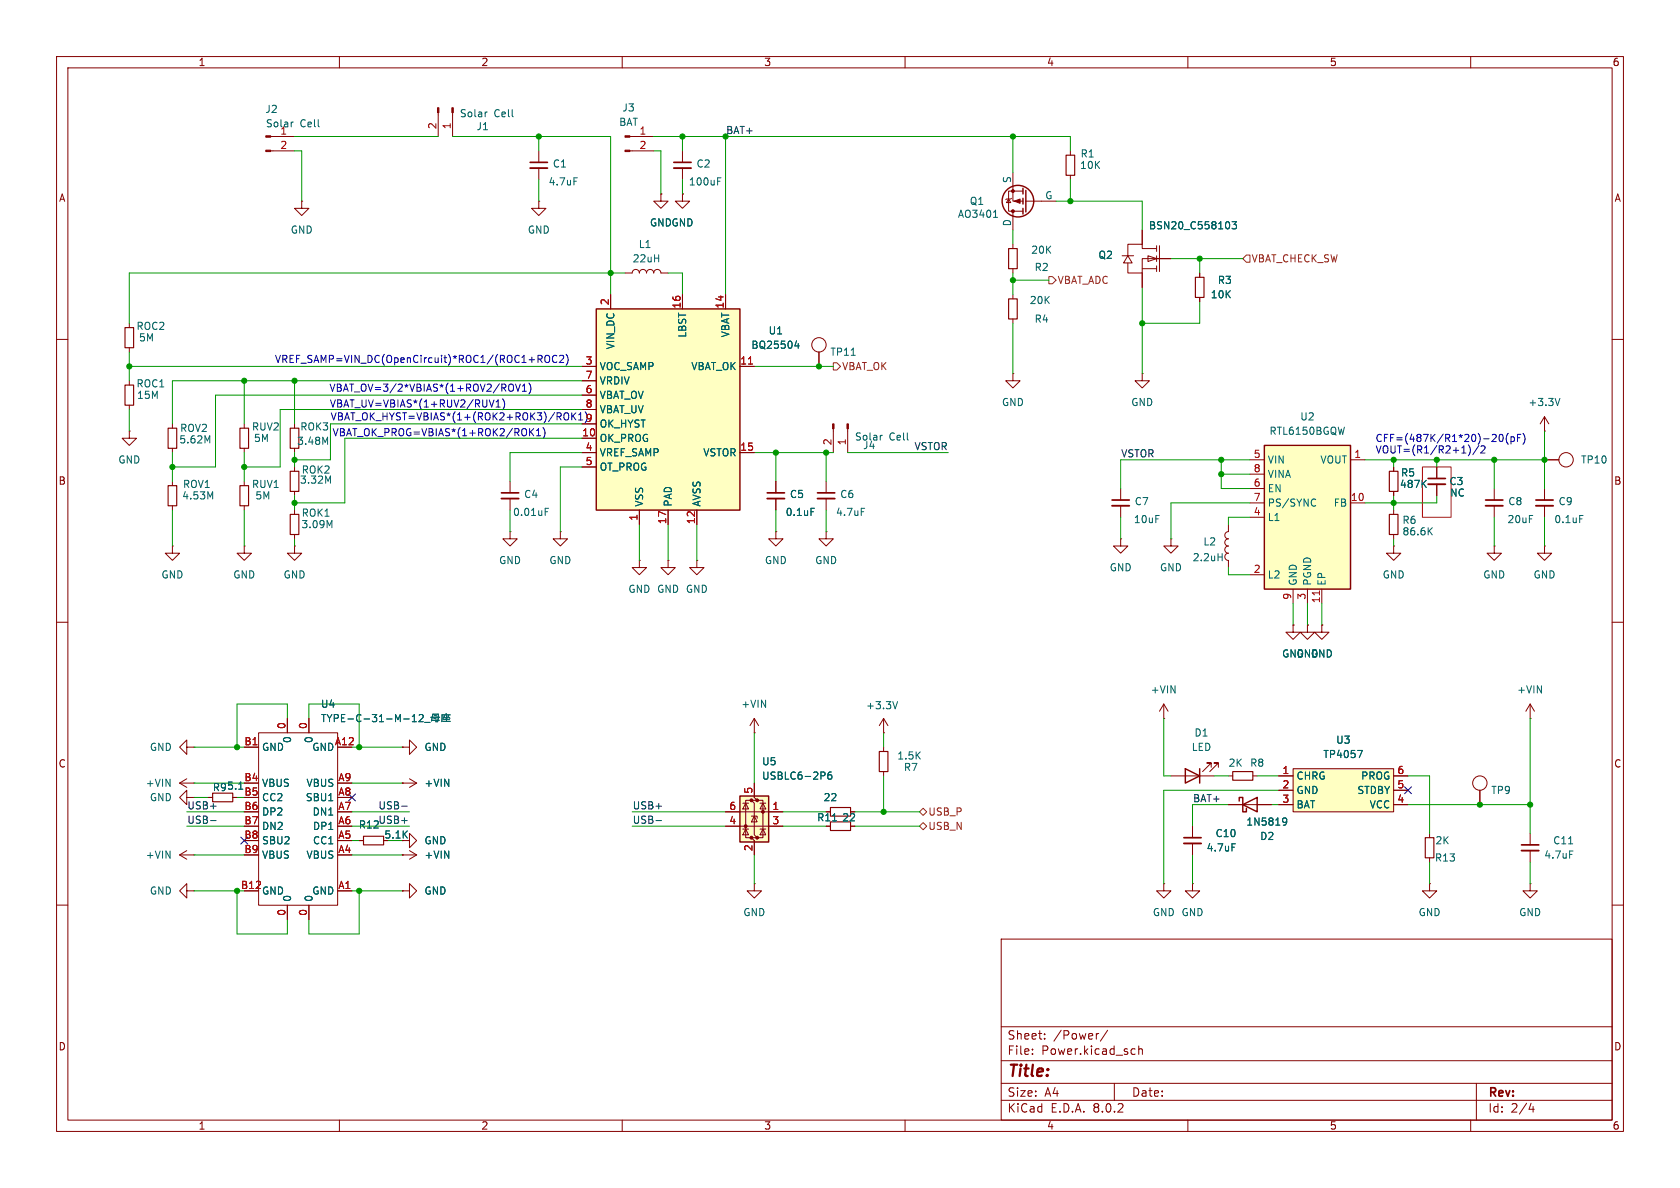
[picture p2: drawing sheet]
<svg xmlns="http://www.w3.org/2000/svg" width="297mm" height="210mm" viewBox="0 0 297 210" stroke-linecap="round" stroke-linejoin="round" font-family="sans-serif">
<g fill="none" stroke="#840000" stroke-width=".18">
<path d="M10 10h277v190h-277zM12 12h273v186h-273zM60 10v2M110 10v2M160 10v2M210 10v2M260 10v2M178.3 35.2l.4 .6h-.8zM178.8 35.1l-.1 .1h-.8l-.1 .1M179.1 30.5v5.1h1.7M179.1 37.3v3.3M180.8 33.8h-2.5v3.5h2.5"/>
<path d="M181.4 35.6h5.3M10 60h2M285 60h2M147.3 75.8v4.2M149.9 75.8v4.2M179.1 66v1.3h-1.3l1.3 1.3 1.2-1.3h-1.2M179.1 66h.1M10 110h2M285 110h2M10 160h2M146 146.1h.8M150.4 146.1h.7"/>
<path d="M285 160h2M177 166h108v32h-108zM60 198v2M110 198v2M160 198v2M177 194.5h108M177 191.5h108M177 187.5h108M177 181.5h108M182.5 186.3v.1M182.5 185.5v.1M184.7 183.6v.1"/>
<path d="M184.7 182.8v.1M194.2 182.7l-.2 .1M195.8 182.1l-1.3 2M197 191.5v3M200.2 185.4l.5 .1M200.7 186.3l-.5 .1M201.3 185.5l.2-.1 .4 .1 .1 .9M201.3 184.9v1.5M210 198v2M260 198v2M261 191.5v6.5M270.7 195l-.4 1.1h.9"/>
<path d="M271 195.6v1"/>
</g>
<g fill="#840000" stroke="#840000" stroke-width=".18">
<path d="M147.2 74.9h.2v.9h-.2z"/>
<path d="M149.7 74.9h.3v.9h-.3z"/>
<path d="M179.3 35.6l1-.4v.7z"/>
<circle cx="179.1" cy="33.8" r=".25"/>
<circle cx="179.1" cy="37.3" r=".25"/>
</g>
<path d="M175.6 38.4h.8M156 76.9l-.3 .1M147.2 145.1h.7" fill="none" stroke="#006464" stroke-width=".18"/>
<path d="M146.8 145.3h3.6v1.5h-3.6z" fill="none" stroke="#840000" stroke-width=".2"/>
<g fill="none" stroke="#840000" stroke-width=".25">
<path d="M180.8 33.3v1M180.8 35.1v1M180.8 36.8v1M181.4 33.7v3.8"/>
<circle cx="180" cy="35.6" r="2.79"/>
</g>
<path d="M228.6 135.9h17.8v7.6h-17.8z" fill="#ffffc2"/>
<g fill="none" stroke="#840000" stroke-width=".18">
<path d="M217.2 92.7v1.3a.64 .64 0 0 0-.7 .6 .64 .64 0 0 0 .7 .7 .64 .64 0 0 0-.7 .6 .64 .64 0 0 0 .7 .6 .64 .64 0 0 0-.7 .7 .64 .64 0 0 0 .7 .6 .64 .64 0 0 0-.7 .6 .64 .64 0 0 0 .7 .7M217.2 99.1v1.2M156.2 129.5h.1M156.2 127l-.8 1.3M156.2 127v2.5M156.2 127l.8 1.3M226.1 137.2h2.5M226.1 139.7h2.5M228.6 135.9h17.8v7.6h-17.8zM246.4 137.2h2.5M246.4 139.7h2.5M150.4 143.5h.7"/>
<path d="M226.1 142.2h2.5M246.4 142.2h2.5"/>
</g>
<path d="M215.3 98.5h.8M216.1 97.9v1.2M158.7 124l-.4 1.3M240 132.7h.8l-.5 1.2" fill="none" stroke="#006464" stroke-width=".18"/>
<path d="M146.8 142.7h3.6v1.6h-3.6z" fill="none" stroke="#840000" stroke-width=".2"/>
<path d="M130.8 140.7h5.1v8.1h-5.1z" fill="#ffffc2"/>
<g fill="#840000" stroke="#840000" stroke-width=".18">
<circle cx="134.9" cy="143.5" r=".25"/>
<circle cx="133.9" cy="148.1" r=".25"/>
<circle cx="133.9" cy="141.5" r=".25"/>
<circle cx="132.8" cy="148.1" r=".25"/>
<circle cx="132.8" cy="141.5" r=".25"/>
<circle cx="131.8" cy="146" r=".25"/>
</g>
<g fill="none" stroke="#840000" stroke-width=".18">
<path d="M179.1 43.2v.7M179.1 47.5v.8M179.1 52.1v.7M179.1 56.4v.8M133.3 138.4v2.6l.6 .5h-1.1l.5 .5v5.6l.6 .5h-1.1l.5 .5v2.5M128.3 146.1h10.1M128.3 143.5h10.1M131.3 146.6h1M131.3 142h1M131.8 146.6l.5 1h-1zM131.8 142l.5 1h-1zM132.8 144.3h1.1v.4"/>
<path d="M132.8 141.5h-1v6.6h1M133.3 144.3l.6 1h-1.1zM133.3 156.2v1.3h1.3l-1.3 1.3-1.2-1.3h1.2M133.3 156.2h.1M133.9 141.5h1v6.6h-1M134.4 146.6h1M134.4 142h1M134.9 142l.5 1h-1zM134.9 146.6l.5 1h-1zM205.7 156.2v1.3h-1.2l1.2 1.3 1.3-1.3h-1.3M205.7 156.2h.1M210.8 156.2v1.3h-1.3l1.3 1.3 1.3-1.3h-1.3"/>
<path d="M210.8 156.2h.1"/>
</g>
<path d="M130.8 140.7h5.1v8.1h-5.1z" fill="none" stroke="#840000" stroke-width=".25"/>
<path d="M145.7 136.5l.2 .2-.2 .4M146.9 136.5h-.3a.86 .86 0 0 0 0 1.2l.4-.1 .1-.4-.3-.2h-.3l-.2 .2" fill="none" stroke="#006464" stroke-width=".18"/>
<path d="M178.3 43.9h1.5v3.6h-1.5zM178.3 52.8h1.5v3.6h-1.5z" fill="none" stroke="#840000" stroke-width=".2"/>
<path d="M223.5 78.7h15.3v25.4h-15.3z" fill="#ffffc2"/>
<path d="M223.5 78.7h15.3v25.4h-15.3z" fill="none" stroke="#840000" stroke-width=".25"/>
<g fill="none" stroke="#840000" stroke-width=".18">
<path d="M111.4 26.7h4.2M111.4 24.1h4.2M120.6 34.3v1.3h1.3l-1.3 1.2-1.2-1.2h1.2M120.6 34.3h.1M120.6 26.7v2M120.6 29.7v2.1M189.2 26.7v.7M189.2 31v.8M198.4 45.2h2M199.4 45.2l.8 1.3h-1.6zM201.9 47.5h2.6M201.9 40.6v2.6"/>
<path d="M201.9 48.3v2.5M202.9 45.2l1.6 .5-1.6 .5zM204.5 45.7h-2.6v2.6h-2.5v-1.8M204.5 43.9h-2.6v-.7h-2.5v2M204.5 43.4v1.1M204.5 45.2v1M204.5 47v1M204.5 45.7h2.5M205 43.4v4.6M198.1 95.3v1.2h1.3l-1.3 1.3-1.3-1.3h1.3M198.1 95.3h.1M198.1 86.4v2"/>
<path d="M198.1 89.4v2M221 81.3h2.5M221 88.9h2.5M221 91.4h2.5M221 86.4h2.5M221 83.8h2.5M238.8 81.3h2.5M238.8 88.9h2.5M221 101.6h2.5M228.6 104.1v2.6M231.1 104.1v2.6M233.7 104.1v2.6"/>
<path d="M252.7 156.2v1.3h-1.2l1.2 1.3 1.3-1.3h-1.3M252.7 156.2h.1M252.7 147.3v.8M252.7 151.6v.8M270.5 156.2v1.3h-1.3l1.3 1.3 1.3-1.3h-1.3M270.5 156.2h.1M270.5 147.3v2.1M270.5 150.4v2"/>
</g>
<path d="M233.3 104.4v.8" fill="none" stroke="#a90000" stroke-width=".18"/>
<path d="M126.9 32h.4M126.9 31.4h.6M217.3 39.4v.8M217.8 39.2h.8l-.4 .5 .3 .1v.5l-.1 .2-.6-.2M232.2 88.2l.4 .1M232.6 89.4l-.4 .1M277.3 149.2h.7M277.5 150.4h.6" fill="none" stroke="#006464" stroke-width=".18"/>
<path d="M119.1 29.7h3.1M196.6 89.4h3M269 150.4h3" fill="none" stroke="#840000" stroke-width=".33"/>
<path d="M119.1 28.7h3.1M196.6 88.4h3M269 149.4h3" fill="none" stroke="#840000" stroke-width=".3"/>
<path d="M188.5 27.4h1.5v3.6h-1.5zM252 148.1h1.5v3.5h-1.5z" fill="none" stroke="#840000" stroke-width=".2"/>
<g fill="#840000" stroke="#840000" stroke-width=".18">
<path d="M110.5 26.5h.9v.3h-.9z"/>
<path d="M110.5 24h.9v.3h-.9z"/>
</g>
<path d="M105.4 54.6h25.4v35.6h-25.4z" fill="#ffffc2"/>
<path d="M105.4 54.6h25.4v35.6h-25.4zM209.5 135.9l2.6 1.3-2.6 1.2zM212.1 135.9v2.5M219.1 141.6v-.6h.6v2.5h.6v-.6M219.7 142.2l2.5-1.2v2.5z" fill="none" stroke="#840000" stroke-width=".25"/>
<g fill="none" stroke="#840000" stroke-width=".18">
<path d="M77.5 19.9v4.2M80 19.9v4.2M47.9 26.7h4.2M47.9 24.1h4.2M53.3 35.6v1.2h1.3l-1.3 1.3-1.2-1.3h1.2M53.3 35.6h.1M95.2 35.6v1.2h1.3l-1.3 1.3-1.2-1.3h1.2M95.2 35.6h.1M95.2 26.7v2M95.2 29.7v2.1M116.8 34.3v1.3h1.3l-1.3 1.2-1.2-1.2h1.2M116.8 34.3h.1"/>
<path d="M120.6 34.3h.1M22.9 57.2v.7M107.9 52.1v2.5M110.5 48.3h1.3a.64 .64 0 0 1 .6-.7 .64 .64 0 0 1 .6 .7 .64 .64 0 0 1 .7-.7 .64 .64 0 0 1 .6 .7 .64 .64 0 0 1 .6-.7 .64 .64 0 0 1 .7 .7 .64 .64 0 0 1 .6-.7 .64 .64 0 0 1 .6 .7h1.3M120.6 52.1v2.5M128.3 52.1v2.5M201.9 40.6v2.6M201.9 48.3v2.5M204.5 45.7h2.5M212.1 48.3v.7M212.1 52.6v.7M22.9 76.2v1.3h1.2l-1.2 1.2-1.3-1.2h1.3"/>
<path d="M22.9 76.2h.1M22.9 61.5v.7M22.9 67.3v.8M22.9 71.6v.8M30.5 74.9v.8M30.5 79.2v.8M43.2 74.9v.8M43.2 79.2v.8M52.1 74.9v.8M52.1 79.2v.8M102.9 77.5h2.5M102.9 64.8h2.5"/>
<path d="M102.9 69.9h2.5M102.9 67.3h2.5M102.9 72.4h2.5M102.9 74.9h2.5M130.8 64.8h2.5M144.8 62.2v2.6M201.9 66v1.3h-1.2l1.2 1.3 1.3-1.3h-1.3M201.9 66h.1M273 76.2h.1M273 73.7l-.7 1.2M273 73.7v2.5M273 73.7l.8 1.2"/>
<path d="M30.5 96.5v1.3h1.2l-1.2 1.3-1.3-1.3h1.3M30.5 96.5h.1M30.5 85.1v.8M30.5 89.4v.8M43.2 96.5v1.3h1.2l-1.2 1.3-1.3-1.3h1.3M43.2 96.5h.1M43.2 85.1v.8M43.2 89.4v.8M52.1 96.5v1.3h1.2l-1.2 1.3-1.3-1.3h1.3M52.1 96.5h.1M52.1 82.6v.7M52.1 86.9v.7"/>
<path d="M52.1 90.2v.7M52.1 94.5v.8M90.2 94v1.3h1.2l-1.2 1.2-1.3-1.2h1.3M90.2 94h.1M90.2 85.1v2M90.2 88.1v2.1M99.1 94v1.3h1.2l-1.2 1.2-1.3-1.2h1.3M99.1 94h.1M102.9 80h2.5M102.9 82.6h2.5M113 99.1v1.2h1.3l-1.3 1.3-1.2-1.3h1.2M113 99.1h.1"/>
<path d="M113 90.2v2.5M118.1 99.1v1.2h1.3l-1.3 1.3-1.3-1.3h1.3M118.1 99.1h.1M118.1 90.2v2.5M123.2 99.1v1.2h1.3l-1.3 1.3-1.3-1.3h1.3M123.2 99.1h.1M123.2 90.2v2.5M130.8 80h2.5M137.2 94v1.3h1.2l-1.2 1.2-1.3-1.2h1.3M137.2 94h.1M137.2 85.1v2M137.2 88.1v2.1"/>
<path d="M146 94v1.3h1.3l-1.3 1.2-1.2-1.2h1.2M146 94h.1M146 85.1v2M146 88.1v2.1M207 95.3v1.2h1.3l-1.3 1.3-1.3-1.3h1.3M207 95.3h.1M246.4 96.5v1.3h1.2l-1.2 1.3-1.3-1.3h1.3M246.4 96.5h.1M246.4 82.6v.7M246.4 86.9v.7M246.4 90.2v.7M246.4 94.5v.8"/>
<path d="M254 82.6v2M254 85.6v2M264.2 96.5v1.3h1.2l-1.2 1.3-1.3-1.3h1.3M264.2 96.5h.1M264.2 86.4v2M264.2 89.4v2M273 96.5v1.3h1.3l-1.3 1.3-1.2-1.3h1.2M273 96.5h.1M273 86.4v2M273 89.4v2M273 81.3h2.6M228.6 110.5v1.3h1.3l-1.3 1.2-1.3-1.2h1.3"/>
<path d="M228.6 110.5h.1M231.1 110.5v1.3h1.3l-1.3 1.2-1.2-1.2h1.2M231.1 110.5h.1M233.7 110.5v1.3h1.2l-1.2 1.2-1.3-1.2h1.3M233.7 110.5h.1M31.7 138.4l1.3 .8M31.7 138.4h2.6M33 132.1v-1.3l-1.3 1.3 1.3 1.3v-1.3h1.3M33 137.7l-1.3 .7M34.3 138.4h.1M34.3 132.1h.1M43.2 132.1h2.5"/>
<path d="M45.7 129.5h14v30.5h-14zM50.8 127v2.5M54.6 127v2.5M71.1 132.1h1.3v-1.3l1.3 1.3-1.3 1.3v-1.3M71.1 132.1h.1M71.1 138.4h.1M71.1 138.4h2.6M72.4 137.7l1.3 .7M73.7 138.4l-1.3 .8M133.3 129.5h.1M133.3 127l-.7 1.3M133.3 127v2.5"/>
<path d="M133.3 138.4v2.6M133.3 127l.8 1.3M156.2 132.1v.7M156.2 136.4v.8M205.7 127h.1M205.7 124.5l-.7 1.2M205.7 124.5v2.5M205.7 124.5l.8 1.2M207 137.2h7.6M214.1 135.6v-.7h-.7h.7l-1.5 1.5M215.4 135.6v-.7h-.8h.8l-1.5 1.5M217.2 137.2h.7"/>
<path d="M221.5 137.2h.7M226.1 137.2h2.5M226.1 139.7h2.5M246.4 137.2h2.5M246.4 139.7h2.5M261.6 139.7v2.5M270.5 127h.1M270.5 124.5l-.8 1.2M270.5 124.5v2.5M270.5 124.5l.8 1.2M31.7 151.1h2.6M31.7 151.1l1.3 .8"/>
<path d="M33 157.5v-1.3l-1.3 1.3 1.3 1.3v-1.3h1.3M33 141v-1.3l-1.3 1.3 1.3 1.2v-1.2h1.3M33 150.4l-1.3 .7M34.3 151.1h.1M34.3 157.5h.1M34.3 141h.1M36.8 141h.8M41.1 141h.8M59.7 157.5h2.5M63.5 148.6h.8M71.1 151.1h.1M71.1 157.5h1.3v-1.3l1.3 1.3-1.3 1.3v-1.3"/>
<path d="M71.1 157.5h.1M71.1 148.6h1.3v1.3l1.3-1.3-1.3-1.3v1.3M71.1 151.1h2.6M72.4 150.4l1.3 .7M73.7 151.1l-1.3 .8M128.3 146.1h2.5M128.3 143.5h2.5M133.3 148.6v2.5M135.9 146.1h2.5M135.9 143.5h2.5M146 146.1h.8M150.4 146.1h.7"/>
<path d="M150.4 143.5h.7M210.8 146.1v2M210.8 149.1v2M217.2 142.2h7.6M226.1 142.2h2.5M246.4 142.2h2.5M50.8 160v2.6M54.6 160v2.6"/>
<circle cx="144.8" cy="61" r="1.27"/>
<circle cx="276.9" cy="81.3" r="1.27"/>
<circle cx="261.6" cy="138.4" r="1.27"/>
</g>
<path d="M132.3 64.4h.7" fill="none" stroke="#a90000" stroke-width=".18"/>
<g fill="none" stroke="#006464" stroke-width=".18">
<path d="M86.1 19.8l-.2 .1M51.8 21.6h-.2M101.5 31.4h.6M217.3 39.4v.8M217.8 39.2h.8l-.4 .5 .3 .1v.5l-.1 .2-.6-.2M36.7 77.9l.4-.9v1.3M57.5 78.2l.4-.9v1.3M140.8 60.2l-.3 .9h.8M141.1 60.7v.9M150.5 62.8h.7M275.8 70.4l-.5 1.3M37.2 87.8l.4-.9v1.3"/>
<path d="M58 85.1l.4-1v1.3M58.3 92.9l.4-.9v1.3M96.4 89.9h.6M96.4 90.5h.4M143.4 89.9h.6M152.3 89.9h.6M251.6 85.5l.5 .7M252.1 84.9l-.7 .7M252.7 93.8l.5 .8M253.2 93.3l-.7 .7M279.3 91.1h.6M42.2 139.5h.7"/>
<path d="M56.9 126.3h.7M57.2 126.3v1.3M57.8 126.3l.5 .7M58.3 127v.6M58.7 126.3l-.4 .7M59.1 127l.6-.1 .1-.2v-.3l-.7-.1v1.3M60.4 126.9h.4M61 126.3h-.6v1.3h.6M61.5 127.1h1M63.8 126.4a.6 .6 0 0 0-.8 .5 .6 .6 0 0 0 .6 .7l.2-.1M64.4 127.1h.9M65.8 126.3h.8l-.4 .5 .3 .1v.6l-.1 .1-.6-.1"/>
<path d="M67.1 127.6h.7M67.1 126.7l.3-.4v1.3M68.4 127.1h.9M69.9 127.6v-1.3l.4 .9 .5-.9v1.3M71.4 127.1h.9M72.9 127.6h.7M72.9 126.7l.4-.4v1.3M74.1 126.4l.5-.1 .2 .4-.8 .9h.8M75.1 127.7h.9M76.2 126.8h1.5M76.3 127.5l.2-1.3h1l-.1 1.4h-.4M76.3 127.3h1.4"/>
<path d="M76.7 127l.4 .1M76.8 126.4l.4 .2M78.3 127.5h1.3M78.4 127.2h1.1M78.6 126.7l.2 .2M78.6 126.5l-.2 .5M78.9 126.1v.3M78.9 126.5v1M79.3 126.7l.2 .3M79.3 126.5l-.2 .4M79.6 126.4h-1.5v1.2M145.7 136.5l.2 .2-.2 .4"/>
<path d="M146.9 136.5h-.3a.86 .86 0 0 0 0 1.2l.4-.1 .1-.4-.3-.2h-.3l-.2 .2M240 132.7h.8l-.5 1.2M147.2 145.1h.7M217.8 149.2h.6M226.9 144.7l.3-.1 .2 .1a.84 .84 0 0 1-.3 1.2h-.2M227.5 145.1l-.3 .3-.3-.1"/>
</g>
<path d="M93.7 29.7h3.1M88.6 88.1h3.1M135.6 88.1h3.1M144.5 88.1h3.1M252.5 85.6h3M262.6 89.4h3.1M271.5 89.4h3.1M209.3 149.1h3" fill="none" stroke="#840000" stroke-width=".33"/>
<path d="M93.7 28.7h3.1M88.6 87.1h3.1M135.6 87.1h3.1M144.5 87.1h3.1M252.5 84.6h3M262.6 88.4h3.1M271.5 88.4h3.1M209.3 148.1h3" fill="none" stroke="#840000" stroke-width=".3"/>
<g fill="none" stroke="#840000" stroke-width=".2">
<path d="M22.1 57.9h1.5v3.6h-1.5zM211.3 49h1.6v3.6h-1.6zM22.1 68.1h1.5v3.5h-1.5zM29.7 75.7h1.5v3.5h-1.5zM42.4 75.7h1.5v3.5h-1.5zM51.3 75.7h1.5v3.5h-1.5zM29.7 85.9h1.5v3.5h-1.5zM42.4 85.9h1.5v3.5h-1.5zM51.3 90.9h1.5v3.6h-1.5zM51.3 83.3h1.5v3.6h-1.5zM245.6 90.9h1.5v3.6h-1.5zM245.6 83.3h1.5v3.6h-1.5z"/>
<path d="M155.4 132.8h1.6v3.6h-1.6zM217.9 136.4h3.6v1.5h-3.6zM37.6 140.2h3.5v1.5h-3.5zM64.3 147.8h3.5v1.6h-3.5z"/>
</g>
<g fill="#840000" stroke="#840000" stroke-width=".18">
<path d="M77.3 19.1h.3v.8h-.3z"/>
<path d="M79.9 19.1h.2v.8h-.2z"/>
<path d="M47 26.5h.9v.3h-.9z"/>
<path d="M47 24h.9v.3h-.9z"/>
</g>
<path d="M185.4 48.9h.7l.6 .6-.6 .7h-.7zM220.3 45.1h.7v1.3h-.7l-.6-.7zM147.3 64.1h.7l.6 .7-.6 .6h-.7zM162.6 143.5l.6-.6 .6 .6-.6 .6zM162.6 146.1l.6-.7 .6 .7-.6 .6z" fill="none" stroke="#725600" stroke-width=".18"/>
<path d="M37.2 145.1h1M71 142.5h1M116 145.1h.9" fill="none" stroke="#0f0f0f" stroke-width=".18"/>
<g fill="none" stroke="#0000c2" stroke-width=".18">
<path d="M86.5 70.7l.4 1.3 .4-1.3M87.7 72h.7M87.7 71.1l.4-.4v1.3M88.9 70.5a1.46 1.46 0 0 1 0 1.9M90.1 68l.1-.1a.43 .43 0 0 1 .6 .4v.4a.42 .42 0 0 1-.2 .4 .42 .42 0 0 1-.5 0M91.1 67.9l.5 1.3 .4-1.3M92.3 69.2h.8M92.3 68.3l.4-.4v1.3M93.5 67.7a1.46 1.46 0 0 1 0 1.9M93.8 76.3l.6 .7M94.4 75.8l-.8 .7M94.8 77h.8"/>
<path d="M94.8 76.1l.4-.3v1.2M96 75.6a1.46 1.46 0 0 1 0 1.9M96.4 63l.2-.2a.43 .43 0 0 1 .6 .4v.5a.42 .42 0 0 1-.5 .4 .42 .42 0 0 1-.4-.4zM98.4 62.9a.6 .6 0 0 0-.8 .5 .6 .6 0 0 0 .6 .7l.2-.1M98.9 62.9l.5-.1 .3 .4-.8 .9h.8M99.9 73h.1a.43 .43 0 0 1 .5 .4v.4a.42 .42 0 0 1-.2 .4 .42 .42 0 0 1-.4 0M100.1 62.6a1.46 1.46 0 0 1 0 2M101.1 73v1.2M101.3 73.5l.5 .7M101.8 73l-.7 .7M102.3 74.2h.7M102.3 73.3l.4-.3v1.2"/>
<path d="M103.4 72.8l.1 .1M259.9 79.2v.8l-.3 .6M261.4 78.8l-1 1.6M262.5 79.2l-.7 .9h.7M265.1 76.9l.2-.1a.68 .68 0 0 1 .4 .6 .68 .68 0 0 1-.4 .7l-.2-.2-.1-.3zM266.6 76.6a1.46 1.46 0 0 0 0 1.9M267.1 77.3l.4-.1 .2 .2-.1 .6h-.5M267.1 77.2v1.3M268.3 77.4h.4M268.9 76.8h-.6v1.3M269.2 76.6a1.46 1.46 0 0 1 0 1.9"/>
</g>
<path d="M251.5 82.6h5v8.8h-5z" fill="none" stroke="#f00" stroke-width=".18"/>
<g fill="none" stroke="#009600" stroke-width=".18">
<path d="M52.1 24.1h25.4M52.1 26.7h1.2v8.9M80 24.1h27.9v28M95.2 24.1v2.6M95.2 31.8v3.8M115.6 24.1h73.6v2.6M115.6 26.7h1.2v7.6M120.6 24.1v2.6M120.6 31.8v2.5M128.3 24.1v28M179.1 24.1v6.4M186.7 35.6h15.2v5"/>
<path d="M189.2 31.8v3.8M110.5 48.3h-87.6v8.9M118.1 48.3h2.5v3.8M179.1 40.6v2.6M179.1 48.3v3.8M179.1 57.2v8.8M179.1 49.5h6.3M201.9 50.8v15.2M207 45.7h12.7M212.1 53.3v3.9h-10.2M212.1 45.7v2.6M22.9 64.8h80"/>
<path d="M22.9 62.2v5.1M22.9 72.4v3.8M43.2 67.3v7.6M52.1 67.3v7.6M102.9 74.9h-44.5v6.4h-6.3M102.9 77.5h-41.9v11.4h-8.9M102.9 67.3h-72.4v7.6M102.9 72.4h-53.4v10.2h-6.3M102.9 69.9h-64.8v12.7h-7.6M133.3 64.8h14M273 76.2v10.2M30.5 80v5.1"/>
<path d="M30.5 90.2v6.3M43.2 80v5.1M43.2 90.2v6.3M52.1 80v2.6M52.1 87.6v2.6M52.1 95.3v1.2M90.2 90.2v3.8M102.9 80h-12.7v5.1M102.9 82.6h-3.8v11.4M113 92.7v6.4M118.1 92.7v6.4M123.2 92.7v6.4"/>
<path d="M133.3 80h14M137.2 80v5.1M137.2 90.2v3.8M146 80v5.1M146 90.2v3.8M149.9 80h17.7M198.1 91.4v3.9M215.9 81.3v5.1h5.1M215.9 83.8h5.1M221 91.4h-3.8v1.3M221 81.3h-22.9v5.1M221 88.9h-14v6.4"/>
<path d="M241.3 81.3h31.7M246.4 81.3v1.3M246.4 87.6v2.6M246.4 95.3v1.2M254 87.6v1.3h-12.7M254 81.3v1.3M264.2 81.3v5.1M264.2 91.4v5.1M273 91.4v5.1M217.2 100.3v1.3h3.8M228.6 106.7v3.8M231.1 106.7v3.8"/>
<path d="M233.7 106.7v3.8M34.3 138.4h8.9M34.3 132.1h8.9M50.8 127v-2.5h-8.9v7.6M54.6 127v-2.5h8.9v7.6M62.2 138.4h8.9M62.2 132.1h8.9M133.3 129.5v8.9M156.2 129.5v2.6M156.2 137.2v6.3M205.7 127v10.2h1.3M214.6 137.2h2.6"/>
<path d="M222.2 137.2h3.9M226.1 139.7h-20.4v16.5M248.9 137.2h3.8v10.1M270.5 127v20.3M33 143.5h10.2M33 146.1h10.2M34.3 157.5h8.9M34.3 151.1h8.9M34.3 141h2.5M41.9 157.5v7.6h8.9v-2.5M41.9 141h1.3M62.2 143.5h10.2"/>
<path d="M62.2 146.1h10.2M62.2 157.5h8.9M62.2 151.1h8.9M62.2 148.6h1.3M63.5 157.5v7.6h-8.9v-2.5M111.8 143.5h16.5M111.8 146.1h16.5M133.3 151.1v5.1M138.4 143.5h7.6M138.4 146.1h7.6M151.1 143.5h11.5M151.1 146.1h11.5"/>
<path d="M210.8 151.1v5.1M217.2 142.2h-6.4v3.9M224.8 142.2h1.3M248.9 142.2h21.6M252.7 152.4v3.8M270.5 152.4v3.8"/>
</g>
<path d="M248.3 139.1l1.2 1.2M249.5 139.1l-1.2 1.2M42.6 148l1.2 1.2M43.8 148l-1.2 1.2M61.6 140.4l1.2 1.2M62.8 140.4l-1.2 1.2" fill="none" stroke="#000084" stroke-width=".18"/>
<g fill="#009600" stroke="#009600" stroke-width=".18">
<circle cx="179.1" cy="24.1" r=".46"/>
<circle cx="201.9" cy="57.2" r=".46"/>
<circle cx="179.1" cy="49.5" r=".46"/>
<circle cx="212.1" cy="45.7" r=".46"/>
<circle cx="189.2" cy="35.6" r=".46"/>
<circle cx="246.4" cy="88.9" r=".46"/>
<circle cx="264.2" cy="81.3" r=".46"/>
<circle cx="273" cy="81.3" r=".46"/>
<circle cx="261.6" cy="142.2" r=".46"/>
<circle cx="270.5" cy="142.2" r=".46"/>
<circle cx="137.2" cy="80" r=".46"/>
<circle cx="146" cy="80" r=".46"/>
<circle cx="144.8" cy="64.8" r=".46"/>
<circle cx="156.2" cy="143.5" r=".46"/>
<circle cx="254" cy="81.3" r=".46"/>
<circle cx="246.4" cy="81.3" r=".46"/>
<circle cx="215.9" cy="83.8" r=".46"/>
<circle cx="215.9" cy="81.3" r=".46"/>
<circle cx="95.2" cy="24.1" r=".46"/>
<circle cx="52.1" cy="67.3" r=".46"/>
<circle cx="52.1" cy="88.9" r=".46"/>
<circle cx="43.2" cy="82.6" r=".46"/>
<circle cx="41.9" cy="157.5" r=".46"/>
<circle cx="52.1" cy="81.3" r=".46"/>
<circle cx="22.9" cy="64.8" r=".46"/>
<circle cx="43.2" cy="67.3" r=".46"/>
<circle cx="30.5" cy="82.6" r=".46"/>
<circle cx="63.5" cy="132.1" r=".46"/>
<circle cx="63.5" cy="157.5" r=".46"/>
<circle cx="41.9" cy="132.1" r=".46"/>
<circle cx="120.6" cy="24.1" r=".46"/>
<circle cx="128.3" cy="24.1" r=".46"/>
<circle cx="107.9" cy="48.3" r=".46"/>
</g>
<text font-size="2.8" fill="#840000" x="178" y="190.9">Title:</text>
<g font-size="2.1" fill="#840000">
<text x="178" y="184">Sheet:</text>
<text x="186.2" y="184">/Power/</text>
<text x="178" y="186.7">File:</text>
<text x="184.1" y="186.7">Power.kicad_sch</text>
<text x="178" y="196.9">KiCad</text>
<text x="178" y="194.1">Size:</text>
<text x="184.7" y="194.1">A4</text>
<text x="185.7" y="196.9">E.D.A.</text>
<text x="193.3" y="196.9">8.0.2</text>
<text x="200" y="194.1">Date:</text>
<text x="263" y="194.3">Rev:</text>
<text x="263" y="196.9">Id:</text>
<text x="267.1" y="196.9">2/4</text>
</g>
<g font-size="1.8" fill="#840000">
<text x="35" y="11.9">1</text>
<text x="85" y="11.9">2</text>
<text x="135" y="11.9">3</text>
<text x="185" y="11.9">4</text>
<text x="235" y="11.9">5</text>
<text x="285" y="11.9">6</text>
<text x="10.3" y="35.9">A</text>
<text x="285.3" y="35.9">A</text>
<text x="10.3" y="85.9">B</text>
<text x="285.3" y="85.9">B</text>
<text x="10.3" y="135.9">C</text>
<text x="285.3" y="135.9">C</text>
<text x="67.9" y="148.4">5.1K</text>
<text x="144.4" y="145.4">R11</text>
<text x="10.3" y="185.9">D</text>
<text x="285.3" y="185.9">D</text>
<text x="35" y="199.9">1</text>
<text x="85" y="199.9">2</text>
<text x="135" y="199.9">3</text>
<text x="185" y="199.9">4</text>
<text x="235" y="199.9">5</text>
<text x="285" y="199.9">6</text>
</g>
<g font-size="1.8" fill="#006464">
<text x="46.8" y="20.2">J2</text>
<text x="46.9" y="22.7">Solar</text>
<text x="49.5" y="23.9">1</text>
<text x="53" y="22.7">Cell</text>
<text x="81.2" y="20.9">Solar</text>
<text x="84.2" y="23.2">J1</text>
<text x="87.3" y="20.9">Cell</text>
<text x="109.4" y="22.5">BAT</text>
<text x="109.9" y="19.9">J3</text>
<text x="97.6" y="29.8">C1</text>
<text x="123" y="29.8">C2</text>
<text x="190.9" y="28">R1</text>
<text x="96.9" y="33">4.7uF</text>
<text x="121.7" y="33">100uF</text>
<text x="178.8" y="32.5" transform="rotate(-90 178.8 32.5)">S</text>
<text x="184.7" y="35.3">G</text>
<text x="190.8" y="30.1">10K</text>
<text x="51.3" y="41.5">GND</text>
<text x="93.2" y="41.5">GND</text>
<text x="114.8" y="40.2">GNDGND</text>
<text x="169.2" y="38.7">AO3401</text>
<text x="171.3" y="36.4">Q1</text>
<text x="178.8" y="40.1" transform="rotate(-90 178.8 40.1)">D</text>
<text x="203" y="40.7">BSN20_C558103</text>
<text x="111.7" y="46.6">22uH</text>
<text x="112.8" y="44">L1</text>
<text x="182.2" y="45.1">20K</text>
<text x="194.1" y="45.9">Q2</text>
<text x="181.9" y="53.9">20K</text>
<text x="182.8" y="48.1">R2</text>
<text x="214" y="52.9">10K</text>
<text x="215.2" y="50.4">R3</text>
<text x="24" y="58.5">ROC2</text>
<text x="121.5" y="59.8" transform="rotate(-90 121.5 59.8)">LBST</text>
<text x="129.1" y="59.7" transform="rotate(-90 129.1 59.7)">VBAT</text>
<text x="135.8" y="59.3">U1</text>
<text x="182.8" y="57.3">R4</text>
<text x="24.5" y="60.6">5M</text>
<text x="105.9" y="65.6">VOC_SAMP</text>
<text x="108.8" y="61.9" transform="rotate(-90 108.8 61.9)">VIN_DC</text>
<text x="122.1" y="65.6">VBAT_OK</text>
<text x="132.7" y="61.9">BQ25504</text>
<text x="146.7" y="63.1">TP11</text>
<text x="24" y="68.7">ROC1</text>
<text x="24.1" y="70.7">15M</text>
<text x="105.9" y="70.7">VBAT_OV</text>
<text x="105.9" y="68.2">VRDIV</text>
<text x="177" y="72">GND</text>
<text x="199.9" y="72">GND</text>
<text x="270.1" y="72">+3.3V</text>
<text x="31.7" y="76.6">ROV2</text>
<text x="44.4" y="76.3">RUV2</text>
<text x="53" y="76.3">ROK3</text>
<text x="105.9" y="73.3">VBAT_UV</text>
<text x="105.9" y="75.8">OK_HYST</text>
<text x="224.3" y="77.1">RTL6150BGQW</text>
<text x="229.8" y="74.5">U2</text>
<text x="20.8" y="82.1">GND</text>
<text x="31.6" y="78.6">5.62M</text>
<text x="44.8" y="78.3">5M</text>
<text x="52.4" y="78.8">3.48M</text>
<text x="53.2" y="83.9">ROK2</text>
<text x="105.9" y="78.3">OK_PROG</text>
<text x="105.9" y="80.9">VREF_SAMP</text>
<text x="105.9" y="83.4">OT_PROG</text>
<text x="124.2" y="80.9">VSTOR</text>
<text x="151" y="78.1">Solar</text>
<text x="152.5" y="79.6">J4</text>
<text x="157.2" y="78.1">Cell</text>
<text x="224" y="82.1">VIN</text>
<text x="233.3" y="82.1">VOUT</text>
<text x="279.4" y="82.1">TP10</text>
<text x="32.1" y="88.5">4.53M</text>
<text x="32.2" y="86.5">ROV1</text>
<text x="44.4" y="86.5">RUV1</text>
<text x="45" y="88.5">5M</text>
<text x="52.9" y="85.7">3.32M</text>
<text x="92.6" y="88.2">C4</text>
<text x="113.9" y="89.7" transform="rotate(-90 113.9 89.7)">VSS</text>
<text x="119" y="89.7" transform="rotate(-90 119 89.7)">PAD</text>
<text x="124.1" y="89.7" transform="rotate(-90 124.1 89.7)">AVSS</text>
<text x="139.5" y="88.2">C5</text>
<text x="148.4" y="88.2">C6</text>
<text x="200.5" y="89.5">C7</text>
<text x="224" y="87.2">EN</text>
<text x="224" y="89.8">PS/SYNC</text>
<text x="224" y="84.7">VINA</text>
<text x="235.7" y="89.8">FB</text>
<text x="247.4" y="86.5">487K</text>
<text x="247.6" y="84.4">R5</text>
<text x="256.1" y="86">C3</text>
<text x="256.3" y="88">NC</text>
<text x="266.5" y="89.5">C8</text>
<text x="275.4" y="89.5">C9</text>
<text x="53.2" y="93.6">3.09M</text>
<text x="53.2" y="91.5">ROK1</text>
<text x="90.6" y="91.4">0.01uF</text>
<text x="138.8" y="91.4">0.1uF</text>
<text x="147.7" y="91.4">4.7uF</text>
<text x="200.4" y="92.7">10uF</text>
<text x="224" y="92.3">L1</text>
<text x="247.8" y="92.8">R6</text>
<text x="247.8" y="94.8">86.6K</text>
<text x="266.4" y="92.7">20uF</text>
<text x="274.7" y="92.7">0.1uF</text>
<text x="88.1" y="99.9">GND</text>
<text x="97" y="99.9">GND</text>
<text x="135.1" y="99.9">GND</text>
<text x="144" y="99.9">GND</text>
<text x="196.1" y="101.2">GND</text>
<text x="205" y="101.2">GND</text>
<text x="210.8" y="99.4">2.2uH</text>
<text x="212.6" y="96.6">L2</text>
<text x="28.4" y="102.5">GND</text>
<text x="41.1" y="102.5">GND</text>
<text x="50" y="102.5">GND</text>
<text x="111" y="105">GND GND GND</text>
<text x="224" y="102.5">L2</text>
<text x="229.5" y="103.6" transform="rotate(-90 229.5 103.6)">GND</text>
<text x="232" y="103.6" transform="rotate(-90 232 103.6)">PGND</text>
<text x="234.5" y="103.6" transform="rotate(-90 234.5 103.6)">EP</text>
<text x="244.3" y="102.5">GND</text>
<text x="262.1" y="102.5">GND</text>
<text x="271" y="102.5">GND</text>
<text x="226.6" y="116.4">GND GND</text>
<text x="229.1" y="116.4">GND</text>
<text x="56.6" y="125.3">U4</text>
<text x="131" y="125.3">+VIN</text>
<text x="153" y="125.6">+3.3V</text>
<text x="203.3" y="122.8">+VIN</text>
<text x="268.1" y="122.8">+VIN</text>
<text x="51.7" y="131.5" transform="rotate(-90 51.7 131.5)">0</text>
<text x="55.5" y="131.5" transform="rotate(-90 55.5 131.5)">0</text>
<text x="211.1" y="130.4">D1</text>
<text x="236.1" y="131.7">U3</text>
<text x="26.4" y="132.9">GND</text>
<text x="46.2" y="132.9">GND</text>
<text x="55.1" y="132.9">GND</text>
<text x="74.9" y="132.9">GND</text>
<text x="134.6" y="135.5">U5</text>
<text x="158.5" y="134.5">1.5K</text>
<text x="159.7" y="136.5">R7</text>
<text x="210.6" y="132.9">LED</text>
<text x="217.1" y="135.7">2K</text>
<text x="220.9" y="135.7">R8</text>
<text x="233.9" y="134.2">TP4057</text>
<text x="25.7" y="139.3">+VIN</text>
<text x="26.4" y="141.8">GND</text>
<text x="37.5" y="140.1">R95.1</text>
<text x="46.2" y="139.3">VBUS</text>
<text x="46.2" y="141.8">CC2</text>
<text x="54" y="141.8">SBU1</text>
<text x="54.1" y="139.3">VBUS</text>
<text x="74.9" y="139.3">+VIN</text>
<text x="134.6" y="138">USBLC6-2P6</text>
<text x="145.5" y="141.8">22</text>
<text x="229.1" y="138">CHRG</text>
<text x="229.1" y="140.6">GND</text>
<text x="229.1" y="143.1">BAT</text>
<text x="239.9" y="140.6">STDBY</text>
<text x="240.5" y="138">PROG</text>
<text x="242" y="143.1">VCC</text>
<text x="263.5" y="140.6">TP9</text>
<text x="46.2" y="144.4">DP2</text>
<text x="46.2" y="146.9">DN2</text>
<text x="46.2" y="149.5">SBU2</text>
<text x="55.2" y="144.4">DN1</text>
<text x="55.2" y="149.5">CC1</text>
<text x="55.2" y="146.9">DP1</text>
<text x="63.3" y="146.7">R12</text>
<text x="74.9" y="149.5">GND</text>
<text x="148.8" y="145.4">22</text>
<text x="214.8" y="148.2">C10</text>
<text x="220.2" y="146.2">1N5819</text>
<text x="222.7" y="148.7">D2</text>
<text x="253.7" y="149.5">2K</text>
<text x="274.5" y="149.5">C11</text>
<text x="25.7" y="152">+VIN</text>
<text x="46.2" y="152">VBUS</text>
<text x="54.1" y="152">VBUS</text>
<text x="74.9" y="152">+VIN</text>
<text x="213.2" y="150.7">4.7uF</text>
<text x="253.6" y="152.5">R13</text>
<text x="272.9" y="152">4.7uF</text>
<text x="26.4" y="158.3">GND</text>
<text x="46.2" y="158.3">GND</text>
<text x="51.7" y="159.5" transform="rotate(-90 51.7 159.5)">0</text>
<text x="55.1" y="158.3">GND</text>
<text x="55.5" y="159.5" transform="rotate(-90 55.5 159.5)">0</text>
<text x="74.9" y="158.3">GND</text>
<text x="131.3" y="162.2">GND</text>
<text x="203.7" y="162.2">GND GND</text>
<text x="250.7" y="162.2">GND</text>
<text x="268.5" y="162.2">GND</text>
</g>
<g font-size="1.8" fill="#a90000">
<text x="77.2" y="22.9" transform="rotate(-90 77.2 22.9)">2</text>
<text x="79.8" y="22.9" transform="rotate(-90 79.8 22.9)">1</text>
<text x="113" y="23.9">1</text>
<text x="49.5" y="26.4">2</text>
<text x="113" y="26.4">2</text>
<text x="107.7" y="54" transform="rotate(-90 107.7 54)">2</text>
<text x="120.4" y="54.7" transform="rotate(-90 120.4 54.7)">16</text>
<text x="128" y="54.7" transform="rotate(-90 128 54.7)">14</text>
<text x="103.4" y="64.5">3</text>
<text x="130.8" y="64.5">11</text>
<text x="103.4" y="69.6">6</text>
<text x="103.4" y="67.1">7</text>
<text x="102.8" y="77.2">10</text>
<text x="103.4" y="72.1">8</text>
<text x="103.4" y="74.7">9</text>
<text x="103.4" y="79.8">4</text>
<text x="103.4" y="82.3">5</text>
<text x="130.8" y="79.8">15</text>
<text x="147.1" y="78.8" transform="rotate(-90 147.1 78.8)">2</text>
<text x="149.6" y="78.8" transform="rotate(-90 149.6 78.8)">1</text>
<text x="221.5" y="81">5</text>
<text x="221.5" y="83.6">8</text>
<text x="239.3" y="81">1</text>
<text x="221.5" y="86.1">6</text>
<text x="221.5" y="88.6">7</text>
<text x="238.7" y="88.6">10</text>
<text x="112.8" y="92.1" transform="rotate(-90 112.8 92.1)">1</text>
<text x="117.9" y="92.8" transform="rotate(-90 117.9 92.8)">17</text>
<text x="122.9" y="92.8" transform="rotate(-90 122.9 92.8)">12</text>
<text x="221.5" y="91.2">4</text>
<text x="221.5" y="101.3">2</text>
<text x="228.3" y="106.1" transform="rotate(-90 228.3 106.1)">9</text>
<text x="230.9" y="106.1" transform="rotate(-90 230.9 106.1)">3</text>
<text x="233.4" y="106.7" transform="rotate(-90 233.4 106.7)">11</text>
<text x="43.1" y="131.8">B1</text>
<text x="50.5" y="129" transform="rotate(-90 50.5 129)">0</text>
<text x="54.4" y="129" transform="rotate(-90 54.4 129)">0</text>
<text x="59.1" y="131.8">A12</text>
<text x="226.6" y="136.9">1</text>
<text x="246.9" y="136.9">6</text>
<text x="43.1" y="138.2">B4</text>
<text x="43.1" y="140.7">B5</text>
<text x="43.1" y="143.3">B6</text>
<text x="59.7" y="143.3">A7</text>
<text x="59.7" y="140.7">A8</text>
<text x="59.7" y="138.2">A9</text>
<text x="128.8" y="143.3">6</text>
<text x="133.1" y="140.4" transform="rotate(-90 133.1 140.4)">5</text>
<text x="136.5" y="143.3">1</text>
<text x="226.6" y="139.4">2</text>
<text x="226.6" y="142">3</text>
<text x="246.9" y="142">4</text>
<text x="246.9" y="139.4">5</text>
<text x="43.1" y="145.8">B7</text>
<text x="43.1" y="148.3">B8</text>
<text x="59.7" y="148.3">A5</text>
<text x="59.7" y="145.8">A6</text>
<text x="128.8" y="145.8">4</text>
<text x="136.5" y="145.8">3</text>
<text x="43.1" y="150.9">B9</text>
<text x="59.7" y="150.9">A4</text>
<text x="133.1" y="150.6" transform="rotate(-90 133.1 150.6)">2</text>
<text x="42.5" y="157.2">B12</text>
<text x="50.5" y="162" transform="rotate(-90 50.5 162)">0</text>
<text x="54.4" y="162" transform="rotate(-90 54.4 162)">0</text>
<text x="59.7" y="157.2">A1</text>
</g>
<g font-size="1.8" fill="#0f0f0f">
<text x="128.3" y="23.8">BAT+</text>
<text x="161.6" y="79.7">VSTOR</text>
<text x="198.1" y="80.9">VSTOR</text>
<text x="33" y="143.2">USB+</text>
<text x="66.8" y="143.2">USB-</text>
<text x="111.8" y="143.2">USB+</text>
<text x="210.8" y="141.9">BAT+</text>
<text x="33" y="145.7">USB-</text>
<text x="66.8" y="145.7">USB+</text>
<text x="111.8" y="145.7">USB-</text>
</g>
<g font-size="1.8" fill="#725600">
<text x="221.2" y="46.6">VBAT_CHECK_SW</text>
<text x="186.9" y="50.4">VBAT_ADC</text>
<text x="148.8" y="65.6">VBAT_OK</text>
<text x="164" y="144.4">USB_P</text>
<text x="164" y="146.9">USB_N</text>
</g>
<g font-size="1.8" fill="#0000c2">
<text x="48.5" y="64.4">VREF_SAMP=VIN_DC(OpenCircuit)*ROC1/(ROC1+ROC2)</text>
<text x="58.1" y="69.4">VBAT_OV=3/2*VBIAS*(1+ROV2/ROV1)</text>
<text x="58.2" y="72.2">VBAT_UV=VBIAS*(1+RUV2/RUV1)</text>
<text x="58.3" y="74.5">VBAT_OK_HYST=VBIAS*(1+(ROK2+ROK3)/ROK1)</text>
<text x="58.7" y="77.3">VBAT_OK_PROG=VBIAS*(1+ROK2/ROK1)</text>
<text x="243.1" y="78.3">CFF=(487K/R1*20)-20(pF)</text>
<text x="243.1" y="80.4">VOUT=(R1/R2+1)/2</text>
</g>
</svg>
